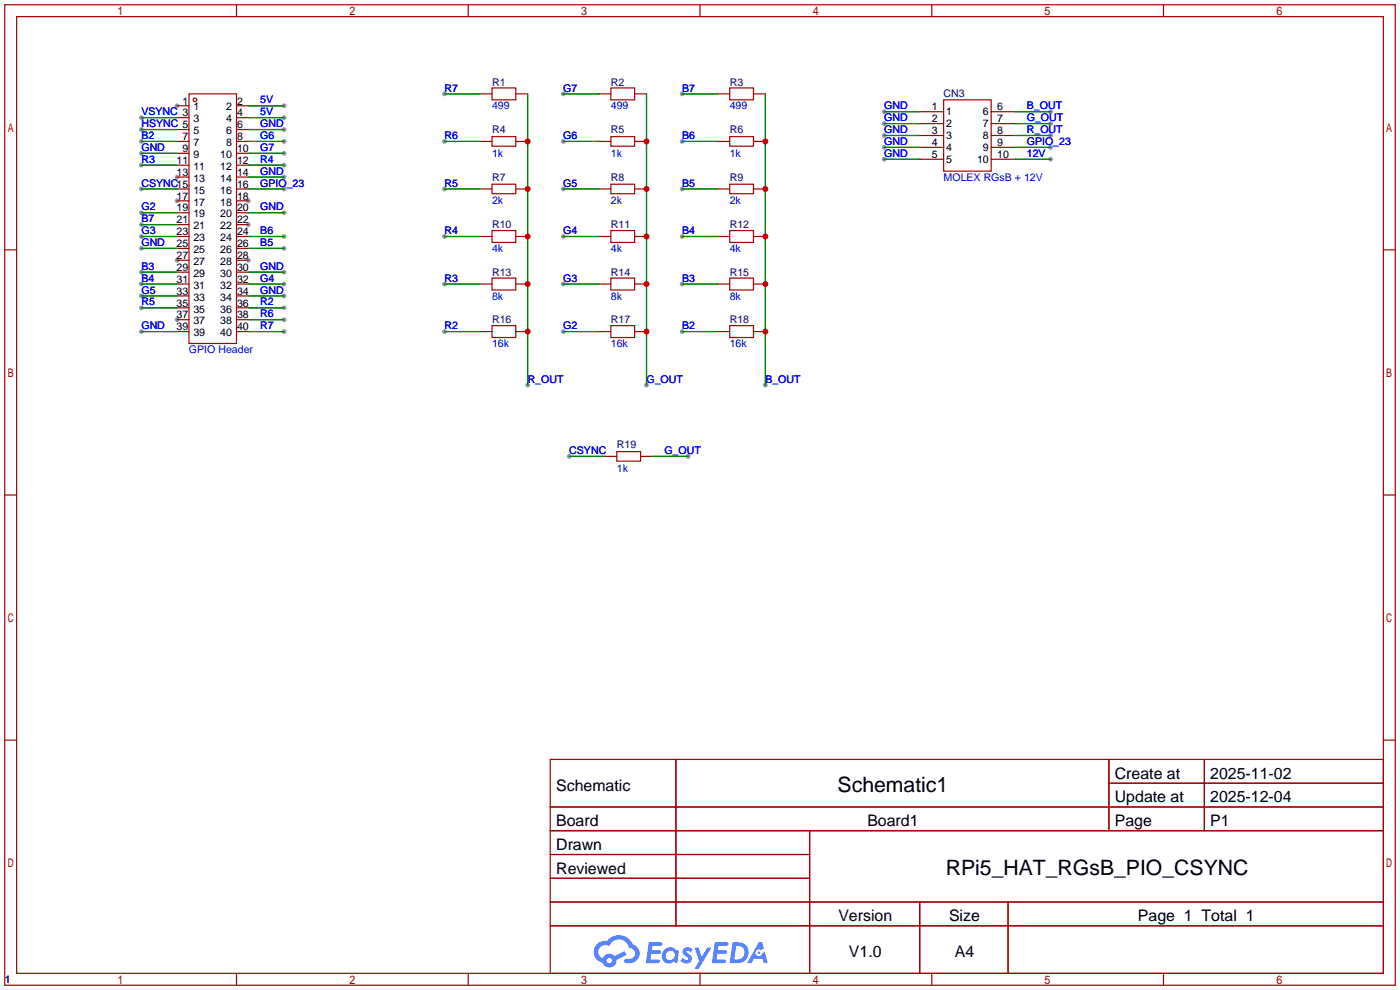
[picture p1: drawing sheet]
<svg xmlns="http://www.w3.org/2000/svg" width="299mm" height="212mm" viewBox="0 0 299 212" stroke-linecap="round" stroke-linejoin="round" font-family="sans-serif">
<g fill="#999">
<circle cx="37.8" cy="22.6" r=".51"/>
<circle cx="37.8" cy="37.8" r=".51"/>
<circle cx="53.1" cy="55.6" r=".51"/>
<circle cx="37.8" cy="42.9" r=".51"/>
<circle cx="53.1" cy="48" r=".51"/>
<circle cx="53.1" cy="42.9" r=".51"/>
<circle cx="37.8" cy="55.6" r=".51"/>
<circle cx="37.8" cy="68.3" r=".51"/>
<circle cx="60.7" cy="22.6" r=".51"/>
<circle cx="60.7" cy="25.1" r=".51"/>
<circle cx="60.7" cy="27.7" r=".51"/>
<circle cx="60.7" cy="37.8" r=".51"/>
<circle cx="60.7" cy="45.5" r=".51"/>
<circle cx="60.7" cy="58.2" r=".51"/>
<circle cx="60.7" cy="63.2" r=".51"/>
<circle cx="30.2" cy="32.8" r=".51"/>
<circle cx="30.2" cy="53.1" r=".51"/>
<circle cx="30.2" cy="70.9" r=".51"/>
<circle cx="30.2" cy="30.2" r=".51"/>
<circle cx="30.2" cy="35.3" r=".51"/>
<circle cx="30.2" cy="45.5" r=".51"/>
<circle cx="30.2" cy="48" r=".51"/>
<circle cx="30.2" cy="50.5" r=".51"/>
<circle cx="30.2" cy="58.2" r=".51"/>
<circle cx="30.2" cy="60.7" r=".51"/>
<circle cx="30.2" cy="63.2" r=".51"/>
<circle cx="30.2" cy="65.8" r=".51"/>
<circle cx="60.7" cy="30.2" r=".51"/>
<circle cx="60.7" cy="32.8" r=".51"/>
<circle cx="60.7" cy="35.3" r=".51"/>
<circle cx="60.7" cy="50.5" r=".51"/>
<circle cx="60.7" cy="53.1" r=".51"/>
<circle cx="60.7" cy="60.7" r=".51"/>
<circle cx="60.7" cy="65.8" r=".51"/>
<circle cx="60.7" cy="68.3" r=".51"/>
<circle cx="60.7" cy="70.9" r=".51"/>
<circle cx="112.8" cy="82.3" r=".51"/>
<circle cx="95" cy="20.1" r=".51"/>
<circle cx="95" cy="30.2" r=".51"/>
<circle cx="95" cy="40.4" r=".51"/>
<circle cx="95" cy="50.5" r=".51"/>
<circle cx="95" cy="60.7" r=".51"/>
<circle cx="95" cy="70.9" r=".51"/>
<circle cx="138.2" cy="82.3" r=".51"/>
<circle cx="163.6" cy="82.3" r=".51"/>
<circle cx="120.4" cy="70.9" r=".51"/>
<circle cx="120.4" cy="60.7" r=".51"/>
<circle cx="120.4" cy="50.5" r=".51"/>
<circle cx="120.4" cy="40.4" r=".51"/>
<circle cx="120.4" cy="30.2" r=".51"/>
<circle cx="120.4" cy="20.1" r=".51"/>
<circle cx="145.8" cy="70.9" r=".51"/>
<circle cx="145.8" cy="60.7" r=".51"/>
<circle cx="145.8" cy="50.5" r=".51"/>
<circle cx="145.8" cy="40.4" r=".51"/>
<circle cx="145.8" cy="30.2" r=".51"/>
<circle cx="145.8" cy="20.1" r=".51"/>
<circle cx="30.2" cy="25.1" r=".51"/>
<circle cx="30.2" cy="27.7" r=".51"/>
<circle cx="30.2" cy="40.4" r=".51"/>
<circle cx="189" cy="23.9" r=".51"/>
<circle cx="189" cy="26.4" r=".51"/>
<circle cx="189" cy="29" r=".51"/>
<circle cx="189" cy="31.5" r=".51"/>
<circle cx="189" cy="34" r=".51"/>
<circle cx="224.5" cy="23.9" r=".51"/>
<circle cx="224.5" cy="26.4" r=".51"/>
<circle cx="224.5" cy="29" r=".51"/>
<circle cx="224.5" cy="31.5" r=".51"/>
<circle cx="224.5" cy="34" r=".51"/>
<circle cx="60.7" cy="40.4" r=".51"/>
<circle cx="121.7" cy="97.5" r=".51"/>
<circle cx="147.1" cy="97.5" r=".51"/>
</g>
<g fill="none" stroke="#a10000" stroke-width=".25">
<path d="M1 1h297.2v209.6h-297.2zM3.6 3.6h292.1v204.4h-292.1zM50.5 1v2.6M100.1 1v2.6M149.6 1v2.6M199.1 1v2.6M248.7 1v2.6M1 53.4h2.6M295.7 53.4h2.5M1 105.8h2.6M295.7 105.8h2.5M1 158.2h2.6"/>
<path d="M295.7 158.2h2.5M117.6 162.3h178.1v45.7h-178.1zM117.6 172.5h178.1M117.6 177.5h178.1M144.5 162.3v35.6M173 177.5v30.5M237 162.3v15.2M237 167.4h58.7M257.4 162.3v15.2M117.6 182.6h55.4M117.6 192.8h178.1M117.6 187.7h55.4"/>
<path d="M117.6 197.9h178.1M196.6 192.8v15.2M215.4 192.8v15.2M50.5 208v2.6M100.1 208v2.6M149.6 208v2.6M199.1 208v2.6M248.7 208v2.6"/>
</g>
<g fill="#5487ff">
<path d="M146.2 202.7a1.3 1.3 0 0 1 1.8 .3l-.4 .6a.54 .54 0 0 0-.9-.2l.1 .2a1.28 1.28 0 0 1 .8 2 1.53 1.53 0 0 1-2.2-.3l.5-.6 .8 .5a.31 .31 0 0 0 .4-.3 .31 .31 0 0 0-.3-.4 1.12 1.12 0 0 1-.6-1.8z"/>
<path d="M148.5 202.5h.8l.7 2 1.1-2h1l-2.8 4.6h-.9l1-1.7z"/>
<path d="M138.7 201.4h1.6a1.31 1.31 0 0 1 1.3 .2 .4 .4 0 0 1-.4 .5l-1.8 .1-.1 .9h1.7a.4 .4 0 0 1 .3 .4 .4 .4 0 0 1-.4 .4h-1.7l-.2 1.2h1.4a.46 .46 0 0 1 .5 0 .46 .46 0 0 1 .1 .5l-.3 .2h-2.7z"/>
<path d="M152.8 201.4h1.6a1.32 1.32 0 0 1 1.3 .2 .39 .39 0 0 1-.4 .5l-1.7 .1-.2 .9h1.7a.4 .4 0 0 1 .3 .4 .4 .4 0 0 1-.4 .4h-1.7l-.2 1.2h1.4a.46 .46 0 0 1 .5 0 .46 .46 0 0 1 .1 .5l-.3 .2h-2.7z"/>
<path d="M162.2 201.4h.7l.4 1.3-.7 .4a.75 .75 0 0 0-1.1 .3 .75 .75 0 0 0 .5 1 .75 .75 0 0 0 .9-.7l.6-.2 .6 2.3h-.9l-.2-.9h-1.9l-.5 .9h-.9z"/>
<path d="M156.6 201.4l-.7 4.4h1.5a2.27 2.27 0 0 0 2.6-2.2 2.27 2.27 0 0 0-2.7-2.2zM157.3 202.1a1.5 1.5 0 0 1 1.8 1.6 1.5 1.5 0 0 1-1.9 1.4h-.3z"/>
<path d="M142 203a1.6 1.6 0 0 0-.3 2.3 1.6 1.6 0 0 0 2.3 .2l.8 .3 .3-2.4-.2-.3-.4-.1a1.58 1.58 0 0 0-2.5 0zM142.6 203.5a.98 .98 0 0 1 1.6 .4 .98 .98 0 0 1-1.1 1.3 .94 .94 0 0 1-.8-.7 .94 .94 0 0 1 .3-1z"/>
<path d="M127.6 201.8a2.37 2.37 0 0 0 1.2 4 1.54 1.54 0 0 0 1.7 1 1.54 1.54 0 0 0 1.3-1.6l2.1-1.1-.4-.8-2.1 1a1.57 1.57 0 0 0-2.6 .5 1.5 1.5 0 0 1-.7-2.1 1.5 1.5 0 0 1 2.1-.5 2.23 2.23 0 0 1 2.3-1.4 2.23 2.23 0 0 1 2 1.8 1.16 1.16 0 0 1 1.3 1.1 1.16 1.16 0 0 1-1.1 1.2h-.7a.47 .47 0 0 0-.6 .4 .47 .47 0 0 0 .4 .5 2.17 2.17 0 0 0 2.6-.9 2.17 2.17 0 0 0-.4-2.7l-.8-.4a3.2 3.2 0 0 0-5.4-.7l-1.2 .1zM129.7 205.3a.58 .58 0 0 1 1.1 0 .58 .58 0 0 1-1.1 0z"/>
<circle cx="162.2" cy="203.6" r=".28"/>
</g>
<g fill="none" stroke="#a10000" stroke-width=".25">
<path d="M105.2 18.8h5v2.5h-5zM130.6 18.8h5v2.5h-5zM156 18.8h5v2.5h-5zM37.8 22.6h2.6M37.8 25.1h2.6M37.8 27.7h2.6M37.8 30.2h2.6M37.8 32.8h2.6M37.8 35.3h2.6M37.8 37.8h2.6M40.4 20.1h10.1v53.3h-10.1zM50.5 22.6h2.6"/>
<path d="M50.5 25.1h2.6M50.5 27.7h2.6M50.5 30.2h2.6M50.5 32.8h2.6M50.5 35.3h2.6M50.5 37.8h2.6M102.6 30.2h2.6M102.6 20.1h2.6M105.2 29.2h5v2h-5zM105.2 39.4h5v2h-5zM110.2 30.2h2.6M110.2 20.1h2.6"/>
<path d="M128 30.2h2.6M128 20.1h2.6M130.6 29.2h5v2h-5zM130.6 39.4h5v2h-5zM135.6 30.2h2.6M135.6 20.1h2.6M153.4 30.2h2.6M153.4 20.1h2.6M156 29.2h5v2h-5zM156 39.4h5v2h-5zM161 30.2h2.6M161 20.1h2.6"/>
<path d="M196.6 23.9h5.1M196.6 26.4h5.1M196.6 29h5.1M196.6 31.5h5.1M196.6 34h5.1M201.7 21.3h10.1v15.3h-10.1zM211.8 23.9h5.1M211.8 26.4h5.1M211.8 29h5.1M211.8 31.5h5.1M211.8 34h5.1M37.8 58.2h2.6"/>
<path d="M37.8 55.6h2.6M37.8 40.4h2.6M37.8 53.1h2.6M37.8 42.9h2.6M37.8 50.5h2.6M37.8 45.5h2.6M37.8 48h2.6M50.5 58.2h2.6M50.5 55.6h2.6M50.5 40.4h2.6M50.5 53.1h2.6M50.5 42.9h2.6"/>
<path d="M50.5 50.5h2.6M50.5 45.5h2.6M50.5 48h2.6M102.6 40.4h2.6M102.6 50.5h2.6M105.2 49.3h5v2.5h-5zM105.2 59.4h5v2.6h-5zM110.2 40.4h2.6M110.2 50.5h2.6M128 40.4h2.6M128 50.5h2.6M130.6 49.3h5v2.5h-5z"/>
<path d="M130.6 59.4h5v2.6h-5zM135.6 40.4h2.6M135.6 50.5h2.6M153.4 40.4h2.6M153.4 50.5h2.6M156 49.3h5v2.5h-5zM156 59.4h5v2.6h-5zM161 40.4h2.6M161 50.5h2.6M37.8 70.9h2.6M37.8 68.3h2.6M37.8 65.8h2.6"/>
<path d="M37.8 63.2h2.6M37.8 60.7h2.6M50.5 70.9h2.6M50.5 68.3h2.6M50.5 65.8h2.6M50.5 63.2h2.6M50.5 60.7h2.6M102.6 70.9h2.6M102.6 60.7h2.6M105.2 69.6h5v2.5h-5zM110.2 70.9h2.6M110.2 60.7h2.6"/>
<path d="M128 70.9h2.6M128 60.7h2.6M130.6 69.6h5v2.5h-5zM135.6 70.9h2.6M135.6 60.7h2.6M153.4 70.9h2.6M153.4 60.7h2.6M156 69.6h5v2.5h-5zM161 70.9h2.6M161 60.7h2.6M129.3 97.5h2.5M131.8 96.5h5.1v2.1h-5.1z"/>
<path d="M136.9 97.5h2.5"/>
<circle cx="41.7" cy="21.3" r=".38"/>
</g>
<g fill="none" stroke="#008700" stroke-width=".25">
<path d="M30.2 25.1h7.6M30.2 27.7h7.6M30.2 32.8h7.6M30.2 30.2h7.6M30.2 35.3h7.6M53.1 22.6h7.6M53.1 25.1h7.6M53.1 27.7h7.6M53.1 37.8h7.6M53.1 32.8h7.6M53.1 30.2h7.6M53.1 35.3h7.6"/>
<path d="M95 30.2h7.6M95 20.1h7.6M112.8 20.1v62.2M120.4 30.2h7.6M120.4 20.1h7.6M138.2 20.1v62.2M145.8 30.2h7.6M145.8 20.1h7.6M163.6 20.1v62.2M189 23.9h7.6M189 26.4h7.6M189 29h7.6"/>
<path d="M189 31.5h7.6M189 34h7.6M216.9 23.9h7.6M216.9 26.4h7.6M216.9 29h7.6M216.9 31.5h7.6M216.9 34h7.6M30.2 45.5h7.6M30.2 58.2h7.6M30.2 53.1h7.6M30.2 48h7.6M30.2 50.5h7.6"/>
<path d="M30.2 40.4h7.6M53.1 45.5h7.6M53.1 58.2h7.6M53.1 53.1h7.6M53.1 50.5h7.6M53.1 40.4h7.6M95 50.5h7.6M95 40.4h7.6M120.4 50.5h7.6M120.4 40.4h7.6M145.8 50.5h7.6M145.8 40.4h7.6"/>
<path d="M30.2 63.2h7.6M30.2 70.9h7.6M30.2 60.7h7.6M30.2 65.8h7.6M53.1 63.2h7.6M53.1 70.9h7.6M53.1 60.7h7.6M53.1 65.8h7.6M53.1 68.3h7.6M95 70.9h7.6M95 60.7h7.6M120.4 70.9h7.6"/>
<path d="M120.4 60.7h7.6M145.8 70.9h7.6M145.8 60.7h7.6M121.7 97.5h7.6M139.4 97.5h7.7"/>
</g>
<g fill="#c00">
<circle cx="112.8" cy="30.2" r=".63"/>
<circle cx="112.8" cy="40.4" r=".63"/>
<circle cx="112.8" cy="50.5" r=".63"/>
<circle cx="112.8" cy="60.7" r=".63"/>
<circle cx="112.8" cy="70.9" r=".63"/>
<circle cx="138.2" cy="30.2" r=".63"/>
<circle cx="138.2" cy="40.4" r=".63"/>
<circle cx="138.2" cy="50.5" r=".63"/>
<circle cx="138.2" cy="60.7" r=".63"/>
<circle cx="138.2" cy="70.9" r=".63"/>
<circle cx="163.6" cy="30.2" r=".63"/>
<circle cx="163.6" cy="40.4" r=".63"/>
<circle cx="163.6" cy="50.5" r=".63"/>
<circle cx="163.6" cy="60.7" r=".63"/>
<circle cx="163.6" cy="70.9" r=".63"/>
</g>
<g font-size="4.5">
<text x="179" y="169.3">Schematic1</text>
<text x="202.1" y="187.1">RPi5_HAT_RGsB_PIO_CSYNC</text>
</g>
<g font-size="3.4">
<text x="238.3" y="166.4">Create at</text>
<text x="258.7" y="166.4">2025-11-02</text>
<text x="118.9" y="169">Schematic</text>
<text x="238.3" y="171.5">Update at</text>
<text x="258.7" y="171.5">2025-12-04</text>
<text x="118.9" y="176.6">Board</text>
<text x="185.4" y="176.6">Board1</text>
<text x="238.3" y="176.6">Page</text>
<text x="258.7" y="176.6">P1</text>
<text x="118.9" y="181.7">Drawn</text>
<text x="118.9" y="186.7">Reviewed</text>
<text x="179.2" y="196.9">Version</text>
<text x="202.8" y="196.9">Size</text>
<text x="243.2" y="196.9">Page 1 Total 1</text>
<text x="181.4" y="204.5">V1.0</text>
<text x="204.1" y="204.5">A4</text>
</g>
<g font-size="2.3">
<text x="39" y="22.3">1</text>
<text x="41.3" y="23.6">1</text>
<text x="48.3" y="23.6">2</text>
<text x="50.7" y="22.3">2</text>
<text x="199.1" y="23.6">1</text>
<text x="213.1" y="23.6">6</text>
<text x="39" y="30">7</text>
<text x="41.3" y="26.1">3</text>
<text x="41.3" y="28.7">5</text>
<text x="48.3" y="28.7">6</text>
<text x="48.3" y="26.1">4</text>
<text x="50.7" y="30">8</text>
<text x="50.7" y="27.4">6</text>
<text x="50.7" y="24.9">4</text>
<text x="199.1" y="26.1">2</text>
<text x="199.1" y="28.7">3</text>
<text x="202.2" y="24.6">1</text>
<text x="202.2" y="27.2">2</text>
<text x="202.2" y="29.7">3</text>
<text x="210.1" y="24.6">6</text>
<text x="210.1" y="27.2">7</text>
<text x="210.1" y="29.7">8</text>
<text x="213.1" y="26.1">7</text>
<text x="213.1" y="28.7">8</text>
<text x="37.7" y="35">11</text>
<text x="39" y="32.5">9</text>
<text x="41.3" y="31.2">7</text>
<text x="41.3" y="33.8">9</text>
<text x="47.1" y="33.8">10</text>
<text x="48.3" y="31.2">8</text>
<text x="50.7" y="35">12</text>
<text x="50.7" y="32.5">10</text>
<text x="199.1" y="31.2">4</text>
<text x="199.1" y="33.8">5</text>
<text x="202.2" y="32.2">4</text>
<text x="202.2" y="34.8">5</text>
<text x="208.8" y="34.8">10</text>
<text x="210.1" y="32.2">9</text>
<text x="213.1" y="31.2">9</text>
<text x="213.1" y="33.8">10</text>
<text x="37.7" y="37.6">13</text>
<text x="41.3" y="36.3">11</text>
<text x="41.3" y="38.8">13</text>
<text x="41.3" y="41.4">15</text>
<text x="47.1" y="41.4">16</text>
<text x="47.1" y="38.8">14</text>
<text x="47.1" y="36.3">12</text>
<text x="50.7" y="40.1">16</text>
<text x="50.7" y="37.6">14</text>
<text x="37.7" y="42.7">17</text>
<text x="37.7" y="45.2">19</text>
<text x="37.7" y="47.7">21</text>
<text x="41.3" y="43.9">17</text>
<text x="41.3" y="46.5">19</text>
<text x="47.1" y="46.5">20</text>
<text x="47.1" y="43.9">18</text>
<text x="50.7" y="47.7">22</text>
<text x="50.7" y="45.2">20</text>
<text x="50.7" y="42.7">18</text>
<text x="37.7" y="50.3">23</text>
<text x="37.7" y="52.8">25</text>
<text x="41.3" y="49">21</text>
<text x="41.3" y="51.5">23</text>
<text x="47.1" y="51.5">24</text>
<text x="47.1" y="49">22</text>
<text x="50.7" y="52.8">26</text>
<text x="50.7" y="50.3">24</text>
<text x="37.7" y="55.4">27</text>
<text x="37.7" y="57.9">29</text>
<text x="41.3" y="54.1">25</text>
<text x="41.3" y="56.6">27</text>
<text x="41.3" y="59.2">29</text>
<text x="47.1" y="59.2">30</text>
<text x="47.1" y="56.6">28</text>
<text x="47.1" y="54.1">26</text>
<text x="50.7" y="57.9">30</text>
<text x="50.7" y="55.4">28</text>
<text x="37.7" y="60.4">31</text>
<text x="37.7" y="63">33</text>
<text x="37.7" y="65.5">35</text>
<text x="41.3" y="61.7">31</text>
<text x="41.3" y="64.2">33</text>
<text x="47.1" y="64.2">34</text>
<text x="47.1" y="61.7">32</text>
<text x="50.7" y="65.5">36</text>
<text x="50.7" y="63">34</text>
<text x="50.7" y="60.4">32</text>
<text x="37.7" y="68.1">37</text>
<text x="37.7" y="70.6">39</text>
<text x="41.3" y="66.8">35</text>
<text x="41.3" y="69.3">37</text>
<text x="41.3" y="71.9">39</text>
<text x="47.1" y="71.9">40</text>
<text x="47.1" y="69.3">38</text>
<text x="47.1" y="66.8">36</text>
<text x="50.7" y="70.6">40</text>
<text x="50.7" y="68.1">38</text>
</g>
<g font-size="2.3" fill="#00f">
<text x="55.6" y="22.1">5V</text>
<text x="95" y="19.6">R7</text>
<text x="105.2" y="23.4">499</text>
<text x="120.4" y="19.6">G7</text>
<text x="130.6" y="23.4">499</text>
<text x="145.8" y="19.6">B7</text>
<text x="156" y="23.4">499</text>
<text x="189" y="23.4">GND</text>
<text x="219.5" y="23.4">B_OUT</text>
<text x="30.2" y="29.7">B2</text>
<text x="30.2" y="24.6">VSYNC 3</text>
<text x="30.2" y="27.2">HSYNC 5</text>
<text x="55.6" y="24.6">5V</text>
<text x="55.6" y="27.2">GND</text>
<text x="55.6" y="29.7">G6</text>
<text x="95" y="29.7">R6</text>
<text x="120.4" y="29.7">G6</text>
<text x="145.8" y="29.7">B6</text>
<text x="189" y="25.9">GND</text>
<text x="189" y="28.5">GND</text>
<text x="219.5" y="25.9">G_OUT</text>
<text x="219.5" y="28.5">R_OUT</text>
<text x="30.2" y="32.3">GND</text>
<text x="30.2" y="34.8">R3</text>
<text x="55.6" y="32.3">G7</text>
<text x="55.6" y="34.8">R4</text>
<text x="105.2" y="33.5">1k</text>
<text x="130.6" y="33.5">1k</text>
<text x="156" y="33.5">1k</text>
<text x="189" y="31">GND</text>
<text x="189" y="33.5">GND</text>
<text x="219.5" y="31">GPIO_23</text>
<text x="219.5" y="33.5">12V</text>
<text x="30.2" y="39.9">CSYNC15</text>
<text x="55.6" y="37.3">GND</text>
<text x="55.6" y="39.9">GPIO_23</text>
<text x="95" y="39.9">R5</text>
<text x="120.4" y="39.9">G5</text>
<text x="145.8" y="39.9">B5</text>
<text x="201.7" y="38.6">MOLEX RGsB + 12V</text>
<text x="30.2" y="45">G2</text>
<text x="30.2" y="47.5">B7</text>
<text x="55.6" y="45">GND</text>
<text x="105.2" y="43.7">2k</text>
<text x="130.6" y="43.7">2k</text>
<text x="156" y="43.7">2k</text>
<text x="30.2" y="52.6">GND</text>
<text x="30.2" y="50">G3</text>
<text x="55.6" y="50">B6</text>
<text x="55.6" y="52.6">B5</text>
<text x="95" y="50">R4</text>
<text x="105.2" y="53.9">4k</text>
<text x="120.4" y="50">G4</text>
<text x="130.6" y="53.9">4k</text>
<text x="145.8" y="50">B4</text>
<text x="156" y="53.9">4k</text>
<text x="30.2" y="57.7">B3</text>
<text x="55.6" y="57.7">GND</text>
<text x="30.2" y="60.2">B4</text>
<text x="30.2" y="62.7">G5</text>
<text x="30.2" y="65.3">R5</text>
<text x="55.6" y="62.7">GND</text>
<text x="55.6" y="60.2">G4</text>
<text x="55.6" y="65.3">R2</text>
<text x="95" y="60.2">R3</text>
<text x="105.2" y="64">8k</text>
<text x="120.4" y="60.2">G3</text>
<text x="130.6" y="64">8k</text>
<text x="145.8" y="60.2">B3</text>
<text x="156" y="64">8k</text>
<text x="30.2" y="70.4">GND</text>
<text x="55.6" y="67.8">R6</text>
<text x="55.6" y="70.4">R7</text>
<text x="95" y="70.4">R2</text>
<text x="120.4" y="70.4">G2</text>
<text x="145.8" y="70.4">B2</text>
<text x="40.4" y="75.4">GPIO Header</text>
<text x="105.2" y="74.2">16k</text>
<text x="130.6" y="74.2">16k</text>
<text x="156" y="74.2">16k</text>
<text x="112.8" y="81.8">R_OUT</text>
<text x="138.2" y="81.8">G_OUT</text>
<text x="163.6" y="81.8">B_OUT</text>
<text x="121.7" y="97">CSYNC</text>
<text x="131.8" y="100.8">1k</text>
<text x="142" y="97">G_OUT</text>
</g>
<g font-size="2.3" fill="#000080">
<text x="105.2" y="18.3">R1</text>
<text x="130.6" y="18.3">R2</text>
<text x="156" y="18.3">R3</text>
<text x="201.7" y="20.8">CN3</text>
<text x="105.2" y="28.5">R4</text>
<text x="130.6" y="28.5">R5</text>
<text x="156" y="28.5">R6</text>
<text x="105.2" y="38.6">R7</text>
<text x="130.6" y="38.6">R8</text>
<text x="156" y="38.6">R9</text>
<text x="105.2" y="48.8">R10</text>
<text x="130.6" y="48.8">R11</text>
<text x="156" y="48.8">R12</text>
<text x="105.2" y="58.9">R13</text>
<text x="130.6" y="58.9">R14</text>
<text x="156" y="58.9">R15</text>
<text x="105.2" y="69.1">R16</text>
<text x="130.6" y="69.1">R17</text>
<text x="156" y="69.1">R18</text>
<text x="131.8" y="95.8">R19</text>
<text x="1" y="210.1">1</text>
</g>
</svg>
